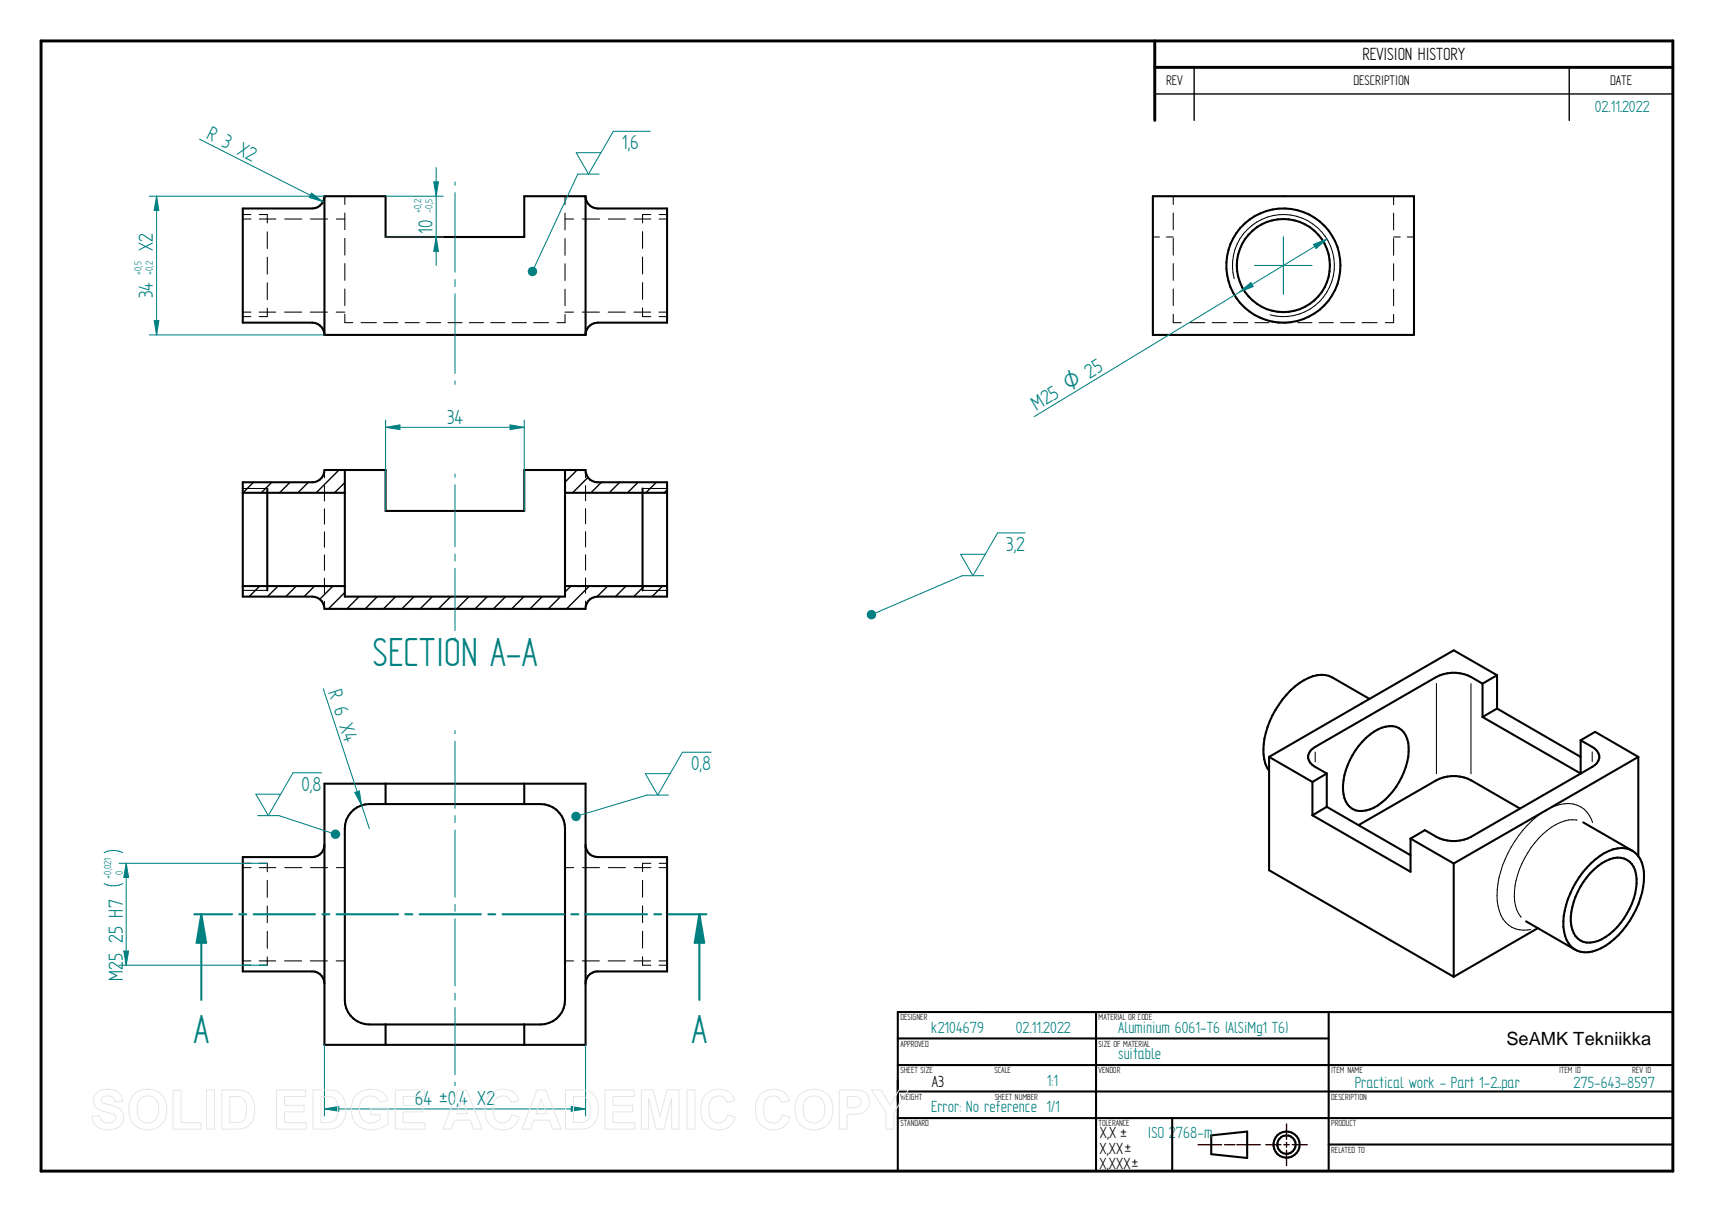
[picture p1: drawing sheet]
<svg xmlns="http://www.w3.org/2000/svg" width="420mm" height="297mm" viewBox="0 0 420 297" stroke-linecap="round" stroke-linejoin="round" font-family="sans-serif">
<path d="M10.1 10h400v277h-400zM283.1 10v19.5M283.1 16.5h127" fill="none" stroke="#000" stroke-width=".72"/>
<g fill="none" stroke="#000" stroke-width=".51">
<path d="M79.5 48.1h15v10h34v-10h15M79.5 48.1v34M79.5 48.1a3.1 3.1 0 0 1-3 3h-17v28h17a3.1 3.1 0 0 1 3 3M143.5 48.1a2.98 2.98 0 0 0 3 3h17v28h-17a3 3 0 0 0-3 3M143.5 48.1v34M282.6 48.1h64v34h-64zM79.5 82.1h64M335.7 171.3l-9.1-5.3a6.9 6.9 0 0 0-7 .7 21.8 21.8 0 0 0-9.9 17 8.9 8.9 0 0 0 1.4 5.2M363.4 175.7l24.1 13.9v-8.2M363.4 167.6a11 11 0 0 0-8.6-2.6l-2.7 .9-29.7 17.1a2.6 2.6 0 0 0-1.8 2.5 2.6 2.6 0 0 0 1.8 2.5l2.8 1.6M363.4 167.6v8.1M367 173.7l20.5 11.8"/>
<path d="M367 173.7l-3.6 2M367 165.5l-10.6-6.1-45.3 26.1M367 165.5v8.2M367 165.5l-3.6 2.1M79.5 192.1h64v64h-64zM86.7 198.5a6.2 6.2 0 0 1 3.8-1.4h42a5.9 5.9 0 0 1 6 6v42a6 6 0 0 1-6 6h-42a6 6 0 0 1-6-6v-42a5.7 5.7 0 0 1 2.2-4.6zM94.5 192.1v5M128.5 192.1v5M311.1 185.5l10.6 6.1M311.1 185.5v27.8l45.3 26.1M321.7 199.8l24.1 13.9v-8.2M321.7 191.6v8.2"/>
<path d="M325.2 189.6v8.1M325.2 197.7l-3.5 2.1M325.2 189.6l-3.5 2M325.2 197.7l20.6 11.9M334.8 180.8a8 8 0 0 1 7.5-2.7 5.6 5.6 0 0 1 3 6.2 17.8 17.8 0 0 1-8.5 13.7 5.3 5.3 0 0 1-5.9-.2 8.1 8.1 0 0 1-1.3-7.8 19.2 19.2 0 0 1 5.2-9.2zM372.6 198.2l-12-7a9.2 9.2 0 0 0-8.5 0l-19.1 11M387.5 181.4l2.8 1.6a2.6 2.6 0 0 1 1.8 2.5 2.6 2.6 0 0 1-1.8 2.5l-29.7 17.1a9.2 9.2 0 0 1-8.5 0l-2.8-1.6-3.5 2M387.5 181.4l3.5-2 10.6 6.1M401.6 185.5v24.3M401.6 185.5l-45.2 26.1M79.5 207.1a3 3 0 0 1-3 3h-17v28h17a2.98 2.98 0 0 1 3 3M143.5 207.1a2.92 2.92 0 0 0 3 3h17v28h-17a2.92 2.92 0 0 0-3 3"/>
<path d="M345.8 205.5l10.6 6.1M356.4 211.6v27.8M388.1 201.5l12 7M389.8 214a9.6 9.6 0 0 1 7.5-3.8 4.8 4.8 0 0 1 3.9 5.2 17.7 17.7 0 0 1-8.6 14.8 5.3 5.3 0 0 1-5.8-.2 7.9 7.9 0 0 1-1.4-7.7 19.2 19.2 0 0 1 4.4-8.3zM390 211.5a10.8 10.8 0 0 1 8.4-3.6 5.8 5.8 0 0 1 4.6 5.6 21.5 21.5 0 0 1-10.5 18.9 5.9 5.9 0 0 1-8-1.2 11.3 11.3 0 0 1-.6-9.4 23.2 23.2 0 0 1 6.1-10.3zM374.1 225.8l12 6.9M377 227.5l-20.6 11.9M94.5 251.1v5M128.5 251.1v5M220.1 254.5h105.6M268.7 248v39M325.7 248v39"/>
<path d="M410.1 248h-190v39M220.1 274h190M220.1 267.5h190M220.1 261h190M287.3 274v13M296.9 278.3l8.8-1v6.5l-8.8-.9zM325.7 280.5h84.4"/>
<circle cx="314.6" cy="65.1" r="14"/>
<circle cx="314.6" cy="65.1" r="11.4"/>
<circle cx="315.4" cy="280.5" r="2.26"/>
<circle cx="315.4" cy="280.5" r="3.2"/>
</g>
<path d="M315.4 275.5v3.7M315.4 280v1.2M293.7 280.5h5.8M300.2 280.5h2.5M303.2 280.5h5.7M310.3 280.5h3.7M314.7 280.5h1.3M315.4 281.9v3.8M316.8 280.5h3.7" fill="none" stroke="#320000" stroke-width=".34"/>
<path d="M292.7 16.5v13M384.7 16.5v13M283.1 23h127" fill="none" stroke="#000" stroke-width=".34"/>
<g fill="none" stroke="#000" stroke-width=".25">
<path d="M59.5 53.7h2M59.5 52.6h2M63.5 52.6h2v2.1M63.6 53.7h4M65.5 56.8v4.1M69.8 53.7h4.2M76.1 53.7h4.2M82.5 53.7h2M84.5 48.1v2M84.5 52.2v4.1M84.5 58.4v4.1M138.5 53.7h2.1"/>
<path d="M138.5 48.1v2.1M138.5 52.2v4.1M138.5 58.5v4.1M142.8 53.7h4.2M149.1 53.7h4.2M155.4 53.7h4.1M157.5 56.8v4.1M159.5 52.6h-2v2M161.6 53.7h1.9M161.6 52.6h1.9M282.6 58.1h1.6M286 58.1h1.6"/>
<path d="M287.6 48.1v2M287.6 52.2v4.1M287.6 58.4v4.1M341.6 58.1h1.7M341.6 48.1v2.1M341.6 52.2v4.1M341.6 58.5v4.1M345 58.1h1.6M59.5 76.5h2M59.5 77.6h2M63.5 76.5h4.1M65.5 75.5v2.1h-2"/>
<path d="M65.5 63v4.2M65.5 69.3v4.1M69.8 76.5h4.1M76.1 76.5h4.2M82.4 76.5h2.1M84.5 64.6v4.1M84.5 70.8v4.1M84.5 77v2.1h2M92.3 79.1h-3.8M94.1 79.1h3.4M99.3 79.1h3.5M104.6 79.1h3.4"/>
<path d="M109.8 79.1h3.5M115.1 79.1h3.4M120.3 79.1h3.5M125.5 79.1h3.5M130.8 79.1h3.7M138.5 77v2.1h-2M138.5 64.6v4.1M138.5 70.9v4M138.5 76.5h2.1M142.7 76.5h4.2M149.1 76.5h4.2M155.4 76.5h4.1"/>
<path d="M157.5 75.5v2.1h2M157.5 63v4.1M157.5 69.3v4.1M161.5 76.5h2M161.6 77.6h1.9M287.6 77v2.1h1.9M287.6 64.6v4.1M287.6 70.8v4.1M295.3 79.1h-3.7M297.1 79.1h3.5M302.4 79.1h3.4M302.5 68.3a12.5 12.5 0 0 1 11.1-15.6 12.5 12.5 0 0 1 13.5 13.5 12.5 12.5 0 0 1-15.7 11"/>
<path d="M307.6 79.1h3.5M312.9 79.1h3.4M318.1 79.1h3.5M323.4 79.1h3.4M328.6 79.1h3.5M333.9 79.1h3.7M341.6 77v2.1h-2M341.6 64.6v4.1M341.6 70.9v4M352.1 167.5v22.1M360.6 167.6v22.1M322.4 184.3v2.4"/>
<path d="M377.6 199.4a26.8 26.8 0 0 0-10.6 20.1 8.3 8.3 0 0 0 3.6 7.7 6.7 6.7 0 0 0 4.6 .6M380.4 197.8a7.1 7.1 0 0 1 8.6 1.3l1.1 1.7 .3 .8M390.3 184.3v2.4M59.5 212.6h2M59.5 211.6h2M63.5 211.6h2v2.1M63.6 212.6h4M65.5 215.8v4.1M69.8 212.6h4.2M76.1 212.6h4.2M82.5 212.6h2M138.5 212.6h2.1"/>
<path d="M142.8 212.6h4.2M149.1 212.6h4.2M155.4 212.6h4.1M157.5 215.7v4.2M159.5 211.6h-2v2M161.6 212.6h1.9M161.6 211.6h1.9M386.6 201a9.2 9.2 0 0 0-7.3 2.5 22.2 22.2 0 0 0-8.1 16.2 7.5 7.5 0 0 0 1.7 5.1M59.5 235.5h2M59.5 236.6h2M63.5 235.5h4.1M65.5 222v4.1"/>
<path d="M65.5 228.3v4.1M65.5 234.5v2.1h-2M69.8 235.5h4.1M76.1 235.5h4.2M82.4 235.5h2.1M138.5 235.5h2.1M142.7 235.5h4.2M149.1 235.5h4.2M155.4 235.5h4.1M157.5 222v4.1M157.5 228.2v4.2M157.5 234.5v2.1h2"/>
<path d="M161.5 235.5h2M161.6 236.6h1.9"/>
</g>
<g fill="none" stroke="#008080" stroke-width=".51">
<path d="M56.9 224.1h-7.6v21M58.7 224.1h1.7M62.2 224.1h15M79 224.1h1.7M82.5 224.1h15.1M99.3 224.1h1.8M102.9 224.1h15M119.7 224.1h1.7M123.2 224.1h15M140 224.1h1.8M143.5 224.1h15.1M160.4 224.1h1.7"/>
<path d="M163.9 224.1h7.5"/>
</g>
<path d="M49.3 224.1l1.2 7h-2.3z" fill="#008080"/>
<path d="M49.3 224.1l1.2 7h-2.3zM171.4 224.1v21" fill="none" stroke="#008080" stroke-width=".51"/>
<path d="M171.4 224.1l1.2 7h-2.3z" fill="#008080"/>
<path d="M47.6 224.1h1.7M171.4 224.1h1.8M171.4 224.1l1.2 7h-2.3z" fill="none" stroke="#008080" stroke-width=".51"/>
<g fill="none" stroke="#000" stroke-width=".34">
<path d="M62.1 118.2l-2.5 2.6M66.6 118.2l-2.6 2.6M71.1 118.2l-2.6 2.6M75.6 118.2l-2.6 2.6M83.1 115.2l-5.6 5.6M84.5 118.3l-2.5 2.5M141.5 115.2l-3 3M144.1 117l-3.7 3.8M147.4 118.2l-2.5 2.6M151.9 118.2l-2.6 2.6M156.4 118.2l-2.6 2.6M160.9 118.2l-2.6 2.6"/>
<path d="M163.5 120.1l-.7 .7M63.7 143.6l-2.6 2.6M68.1 143.6l-2.5 2.6M72.6 143.6l-2.5 2.6M77.1 143.6l-2.6 2.6M81.6 143.6l-3.2 3.3M84.5 145.2l-4 4M88 146.2l-3 3M92.5 146.2l-3 3M97 146.2l-3 3M101.5 146.2l-3 3M106 146.2l-3 3"/>
<path d="M110.5 146.2l-3 3M115 146.2l-3 3M119.5 146.2l-3.1 3M123.9 146.2l-3 3M128.4 146.2l-3 3M132.9 146.2l-3 3M137.4 146.2l-3 3M140 143.6l-1.5 1.5M143.5 149.1l-.1 .1M144.5 143.6l-5.6 5.6M149 143.6l-2.6 2.6M153.4 143.6l-2.5 2.6"/>
<path d="M157.9 143.6l-2.5 2.6M162.4 143.6l-2.6 2.6"/>
</g>
<path d="M59.5 118.2h17a2.98 2.98 0 0 0 3-3h15v10h34v-10h15a2.92 2.92 0 0 0 3 3h17v28h-17a2.92 2.92 0 0 0-3 3h-64a3 3 0 0 0-3-3h-17zM65.5 119.7v25M138.5 115.2v31h-54v-31M157.5 119.7v25M59.5 120.8h25M138.5 120.8h25M59.5 143.6h25M138.5 143.6h25" fill="none" stroke="#000" stroke-width=".51"/>
<g fill="none" stroke="#000" stroke-width=".25">
<path d="M59.5 119.7h6M79.5 115.2v1.9M79.5 119v3.8M143.5 115.2v1.9M143.5 119v3.7M157.5 119.7h6M79.5 124.7v3.7M79.5 130.3v3.8M79.5 136v3.8M143.5 124.7v3.7M143.5 130.3v3.8M143.5 136v3.7"/>
<path d="M59.5 144.7h6M79.5 141.7v3.7M79.5 147.4v1.8M143.5 141.6v3.8M143.5 147.3v1.9M157.5 144.7h6"/>
</g>
<path d="M79.2 168.8l11.3 34.3M87 194.2l1.1-.4 .5 3.6z" fill="none" stroke="#008080" stroke-width=".25"/>
<path d="M87 194.2l1.1-.4 .5 3.6z" fill="#008080"/>
<path d="M48.9 34.1l30.3 15.3M76.4 47.3l2.8 2.1-3.4-1z" fill="none" stroke="#008080" stroke-width=".25"/>
<path d="M76.4 47.3l2.8 2.1-3.4-1z" fill="#008080"/>
<path d="M94.5 58.1h14.2M94.5 48.1h14.2M106.9 58.1l.6 3.5h-1.2z" fill="none" stroke="#008080" stroke-width=".25"/>
<path d="M106.9 58.1l.6 3.5h-1.2z" fill="#008080"/>
<path d="M106.3 44.6h1.2l-.6 3.5z" fill="none" stroke="#008080" stroke-width=".25"/>
<path d="M106.3 44.6h1.2l-.6 3.5z" fill="#008080"/>
<path d="M106.9 41.1v24M79.5 256.1v17.4M143.5 256.1v17.4M79.5 271.8l3.5-.6v1.1z" fill="none" stroke="#008080" stroke-width=".25"/>
<path d="M79.5 271.8l3.5-.6v1.1z" fill="#008080"/>
<path d="M140 271.2l3.5 .6-3.5 .5z" fill="none" stroke="#008080" stroke-width=".25"/>
<path d="M140 271.2l3.5 .6-3.5 .5z" fill="#008080"/>
<path d="M36.6 48.1h42.9M38.4 48.1l.5 3.5h-1.1zM36.6 82.1h42.9M79.5 271.8h64" fill="none" stroke="#008080" stroke-width=".25"/>
<path d="M38.4 48.1l.5 3.5h-1.1z" fill="#008080"/>
<path d="M37.8 78.6h1.1l-.5 3.5z" fill="none" stroke="#008080" stroke-width=".25"/>
<path d="M37.8 78.6h1.1l-.5 3.5z" fill="#008080"/>
<path d="M38.4 48.1v34M29.2 211.6h36.3M30.1 216.6a5.2 5.2 0 0 1-4.6 0M30.1 209a5.2 5.2 0 0 0-4.6 0M29.2 236.6h36.3M30.3 233.1h1.2l-.6 3.5z" fill="none" stroke="#008080" stroke-width=".25"/>
<path d="M30.3 233.1h1.2l-.6 3.5z" fill="#008080"/>
<path d="M30.9 211.6l.6 3.5h-1.2z" fill="none" stroke="#008080" stroke-width=".25"/>
<path d="M30.9 211.6l.6 3.5h-1.2z" fill="#008080"/>
<path d="M325.3 58.6l-71.8 43.5M303.9 71.5l2.7-2.2 .6 .9zM30.9 211.6v25" fill="none" stroke="#008080" stroke-width=".25"/>
<path d="M303.9 71.5l2.7-2.2 .6 .9z" fill="#008080"/>
<path d="M322 59.9l3.3-1.3-2.7 2.3z" fill="none" stroke="#008080" stroke-width=".25"/>
<path d="M322 59.9l3.3-1.3-2.7 2.3z" fill="#008080"/>
<g fill="none" stroke="#008080" stroke-width=".25">
<path d="M111.5 44.6v.8M111.5 47.2v19.5M314.6 58.1v14M111.5 68.5v1.7M111.5 72v19.5M307.6 65.1h14M111.5 93.3v.9M94.5 103v22.2M94.5 104.7l3.5-.6v1.2zM111.5 116.2v.8M111.5 118.8v15.2M128.5 103v22.2"/>
<path d="M111.5 135.8v1.7M111.5 139.3v15.2M111.5 156.3v.9M111.5 179v.8M111.5 181.7v16.4M111.5 199.9v1.7M111.5 203.4v16.5M111.5 221.7v1.7M111.5 225.2v16.4M111.5 243.4v1.7M111.5 246.9v16.5M111.5 265.2v.9"/>
</g>
<path d="M94.5 104.7l3.5-.6v1.2z" fill="#008080"/>
<path d="M125 104.1l3.5 .6-3.5 .6z" fill="none" stroke="#008080" stroke-width=".25"/>
<path d="M125 104.1l3.5 .6-3.5 .6z" fill="#008080"/>
<path d="M141.6 42.7l-11.1 23.8M94.5 104.7h34" fill="none" stroke="#008080" stroke-width=".25"/>
<circle cx="130.5" cy="66.5" r="1.17" fill="#008080"/>
<path d="M159.4 32.2h-9l-6.1 10.5-3-5.3h6M141.6 42.7h5.3M235.9 141.1l-22.3 9.6" fill="none" stroke="#008080" stroke-width=".25"/>
<circle cx="213.6" cy="150.6" r="1.17" fill="#008080"/>
<path d="M251.3 130.6h-6.8l-6 10.5-3-5.3h6M235.9 141.1h5.2M158.6 194.9l-17.4 5.2" fill="none" stroke="#008080" stroke-width=".25"/>
<circle cx="141.2" cy="200.1" r="1.17" fill="#008080"/>
<path d="M68.4 199.9l13.8 4.6M158.6 194.9h5.3M174.3 184.4h-7l-6.1 10.5-3-5.3h6" fill="none" stroke="#008080" stroke-width=".25"/>
<circle cx="82.2" cy="204.4" r="1.18" fill="#008080"/>
<path d="M63.2 199.9h5.2M78.9 189.4h-7.1l-6 10.5-3.1-5.3h6.1" fill="none" stroke="#008080" stroke-width=".25"/>
<g fill="none" stroke="#e6e6e6" stroke-width=".25">
<path d="M23.6 268a4.5 4.5 0 0 1 5.8 .1l.5 .8 .1 1-1.9 .1a1.85 1.85 0 0 0-1.4-1.4 1.85 1.85 0 0 0-1.9 .7v.4a3 3 0 0 0 2.6 1.2 3 3 0 0 1 2.7 4.2 4.3 4.3 0 0 1-5.2 1.6 3.3 3.3 0 0 1-2.3-3.1l1.8-.2a2.07 2.07 0 0 0 1.8 1.8 2.07 2.07 0 0 0 2.2-1.3 1.38 1.38 0 0 0-1.5-1.1 4.4 4.4 0 0 1-3.8-2.3l-.1-1.2zM32.9 268.2a4.8 4.8 0 0 1 5.6-.7 4.8 4.8 0 0 1 2.4 5.1 4.7 4.7 0 0 1-5.3 4.3 4.7 4.7 0 0 1-4-5.5 4.6 4.6 0 0 1 1.3-3.2zM34.3 269.4a2.7 2.7 0 0 1 3.2-.5 2.7 2.7 0 0 1 1.4 3 2.76 2.76 0 0 1-1 2.7 2.76 2.76 0 0 1-2.9 .3 4 4 0 0 1-.9-5.1zM42.4 267.2h2v7.9h4.9v1.6h-6.9zM50.6 267.1h2v9.6h-2zM54.4 267.1h3.5a4 4 0 0 1 4.5 4.4 4.3 4.3 0 0 1-3.4 5.2h-4.6zM56.3 268.7a4.3 4.3 0 0 1 3.4 .6 5.2 5.2 0 0 1 0 5.3l-1.2 .5h-2.2zM67.8 267.1h7.1v1.6h-5.1v2.2h4.7v1.6h-4.7v2.6h5.3v1.6h-7.3zM76.7 267.1h3.6a4 4 0 0 1 4.5 4.4 4.3 4.3 0 0 1-3.5 5.2h-4.6zM78.7 268.7a4.3 4.3 0 0 1 3.3 .6 5.2 5.2 0 0 1 .1 5.3l-1.3 .5h-2.1zM87.3 268.4a5.3 5.3 0 0 1 6.8-.4l.6 .8 .3 .9-1.9 .4a2.6 2.6 0 0 0-2.9-1.4 2.6 2.6 0 0 0-2.1 2.5 3.3 3.3 0 0 0 2.3 4 3.8 3.8 0 0 0 2.8-.8v-1.2h-2.3v-1.6h4.2v3.8a5.9 5.9 0 0 1-7.9-.1 5.8 5.8 0 0 1 .1-6.9zM96.9 267.1h7.1v1.6h-5.2v2.2h4.8v1.6h-4.8v2.6h5.4v1.6h-7.3z"/>
<path d="M112.3 267.1h2.1l3.8 9.6h-2.1l-.8-2.2h-3.8l-.9 2.2h-2zM113.3 269.4l1.3 3.5h-2.6zM120.1 268.3a4.2 4.2 0 0 1 7.1 1.4l-1.9 .5a2.27 2.27 0 0 0-2.7-1.5 2.27 2.27 0 0 0-1.7 2.5 3.4 3.4 0 0 0 1.5 3.9 2.24 2.24 0 0 0 3-1.9l1.9 .6a4.3 4.3 0 0 1-5.1 3 4.3 4.3 0 0 1-3.3-4.8l.3-2.4zM131.6 267.1h2.2l3.8 9.6h-2.1l-.8-2.2h-3.9l-.8 2.2h-2zM132.7 269.4l1.3 3.5h-2.6zM138.6 267.1h3.5a4 4 0 0 1 4.6 4.4 4.3 4.3 0 0 1-3.5 5.2h-4.6zM140.6 268.7a4.3 4.3 0 0 1 3.3 .6 5.2 5.2 0 0 1 .1 5.3l-1.3 .5h-2.1zM148.3 267.1h7.1v1.6h-5.1v2.2h4.8v1.6h-4.8v2.6h5.3v1.6h-7.3zM157.2 267.1h2.9l1.7 6.5 1.7-6.5h2.9v9.6h-1.7l-.1-7.5-1.8 7.5h-1.9l-1.9-7.5v7.5h-1.8zM168.4 267.1h1.9v9.6h-1.9zM173 268.3a4.2 4.2 0 0 1 7.1 1.4l-1.9 .5a2.27 2.27 0 0 0-2.7-1.5 2.27 2.27 0 0 0-1.7 2.5 3.4 3.4 0 0 0 1.5 3.9 2.24 2.24 0 0 0 3-1.9l1.9 .6a4.3 4.3 0 0 1-5.1 3 4.3 4.3 0 0 1-3.3-4.8l.4-2.4zM186.4 268.3a4.2 4.2 0 0 1 7.1 1.4l-1.9 .5a2.27 2.27 0 0 0-2.6-1.5 2.27 2.27 0 0 0-1.8 2.5 3.4 3.4 0 0 0 1.6 3.9 2.24 2.24 0 0 0 3-1.9l1.8 .6a4.3 4.3 0 0 1-5 3 4.3 4.3 0 0 1-3.4-4.8l.4-2.4z"/>
<path d="M196.2 268.2a4.8 4.8 0 0 1 5.6-.7 4.8 4.8 0 0 1 2.3 5.1 4.7 4.7 0 0 1-5.2 4.3 4.7 4.7 0 0 1-4-5.5 4.6 4.6 0 0 1 1.3-3.2zM197.6 269.4a2.7 2.7 0 0 1 3.2-.5 2.7 2.7 0 0 1 1.4 3 2.76 2.76 0 0 1-1 2.7 2.76 2.76 0 0 1-2.9 .3 4 4 0 0 1-1-5.1zM205.7 267.1h3.1a4 4 0 0 1 3.7 1.1 3.1 3.1 0 0 1 .2 3.5 3.1 3.1 0 0 1-3.3 1.4h-1.7v3.6h-2zM207.7 268.7h.9a2.02 2.02 0 0 1 2.5 1.1 1.47 1.47 0 0 1-1.8 1.7h-1.6zM213.6 267.1h2.3l2.3 3.8 2.2-3.8h2.3l-3.6 5.6v4h-1.9v-4z"/>
</g>
<g font-size="11.3" fill="#008080">
<text x="91.3" y="163.2">SECTION A-A</text>
<text x="47.4" y="255.6">A</text>
<text x="169.5" y="255.6">A</text>
</g>
<g font-size="5.6" fill="#008080">
<text x="50.4" y="33.9" transform="rotate(27 50.4 33.9)">R 3 X2</text>
<text x="152.4" y="36.5">1,6</text>
<text x="106" y="57.4" transform="rotate(-90 106 57.4)">10</text>
<text x="37.5" y="61.5" transform="rotate(-90 37.5 61.5)">X2</text>
<text x="37.5" y="73" transform="rotate(-90 37.5 73)">34</text>
<text x="254.1" y="100.7" transform="rotate(-31 254.1 100.7)">M25 O 25</text>
<text x="109.6" y="103.8">34</text>
<text x="246.7" y="135">3,2</text>
<text x="80.4" y="169.7" transform="rotate(72 80.4 169.7)">R 6 X4</text>
<text x="169.4" y="188.7">0,8</text>
<text x="73.9" y="193.8">0,8</text>
<text x="30.1" y="231.1" transform="rotate(-90 30.1 231.1)">25 H7</text>
<text x="30.1" y="240.4" transform="rotate(-90 30.1 240.4)">M25</text>
<text x="101.7" y="270.9">64 ±0,4 X2</text>
</g>
<text font-size="4.9" x="334" y="14.7">REVISION HISTORY</text>
<g font-size="4.5" fill="#008080">
<text x="390.9" y="27.5">02.11.2022</text>
<text x="228.2" y="253.1">k2104679</text>
<text x="249" y="253.1">02.11.2022</text>
<text x="274.1" y="253.1">Aluminium 6061-T6 (AlSiMg1 T6)</text>
<text x="274.1" y="259.6">suitable</text>
<text x="256.6" y="266.1">1:1</text>
<text x="332.1" y="266.5">Practical work - Part 1-2..par</text>
<text x="385.7" y="266.7">275-643-8597</text>
<text x="228.3" y="272.6">Error: No reference 1/1</text>
<text x="281.4" y="279">ISO 2768-m</text>
</g>
<g font-size="4.5">
<text x="369.3" y="256">SeAMK Tekniikka</text>
<text x="228.5" y="266.4">A3</text>
<text x="269.6" y="279">X,X ±</text>
<text x="269.5" y="286.5">X,XXX±</text>
<text x="269.5" y="282.7">X,XX±</text>
</g>
<g font-size="3.9">
<text x="285.9" y="20.9">REV</text>
<text x="331.8" y="20.9">DESCRIPTION</text>
<text x="394.7" y="20.9">DATE</text>
</g>
<g font-size="2.8" fill="#008080">
<text x="103.2" y="52.2" transform="rotate(-90 103.2 52.2)">+0,2</text>
<text x="106" y="52.2" transform="rotate(-90 106 52.2)">-0,5</text>
<text x="34.7" y="67.4" transform="rotate(-90 34.7 67.4)">+0,5</text>
<text x="37.5" y="67.4" transform="rotate(-90 37.5 67.4)">+0,2</text>
<text x="27.3" y="215.3" transform="rotate(-90 27.3 215.3)">+0,021</text>
<text x="30.1" y="214.4" transform="rotate(-90 30.1 214.4)">0</text>
</g>
<g font-size="2.5">
<text x="220.7" y="250">DESIGNER</text>
<text x="269.3" y="250">MATERIAL OR CODE</text>
<text x="220.7" y="256.5">APPROVED</text>
<text x="269.3" y="256.5">SIZE OF MATERIAL</text>
<text x="220.7" y="263">SHEET SIZE</text>
<text x="243.8" y="263">SCALE</text>
<text x="269.3" y="263">VENDOR</text>
<text x="326.3" y="263">ITEM NAME</text>
<text x="382.2" y="263">ITEM ID</text>
<text x="400.1" y="263">REV ID</text>
<text x="220.7" y="269.5">WEIGHT</text>
<text x="243.8" y="269.5">SHEET NUMBER</text>
<text x="326.3" y="269.5">DESCRIPTION</text>
<text x="220.7" y="276">STANDARD</text>
<text x="269.3" y="276">TOLERANCE</text>
<text x="326.3" y="276">PRODUCT</text>
<text x="326.3" y="282.5">RELATED TO</text>
</g>
</svg>
